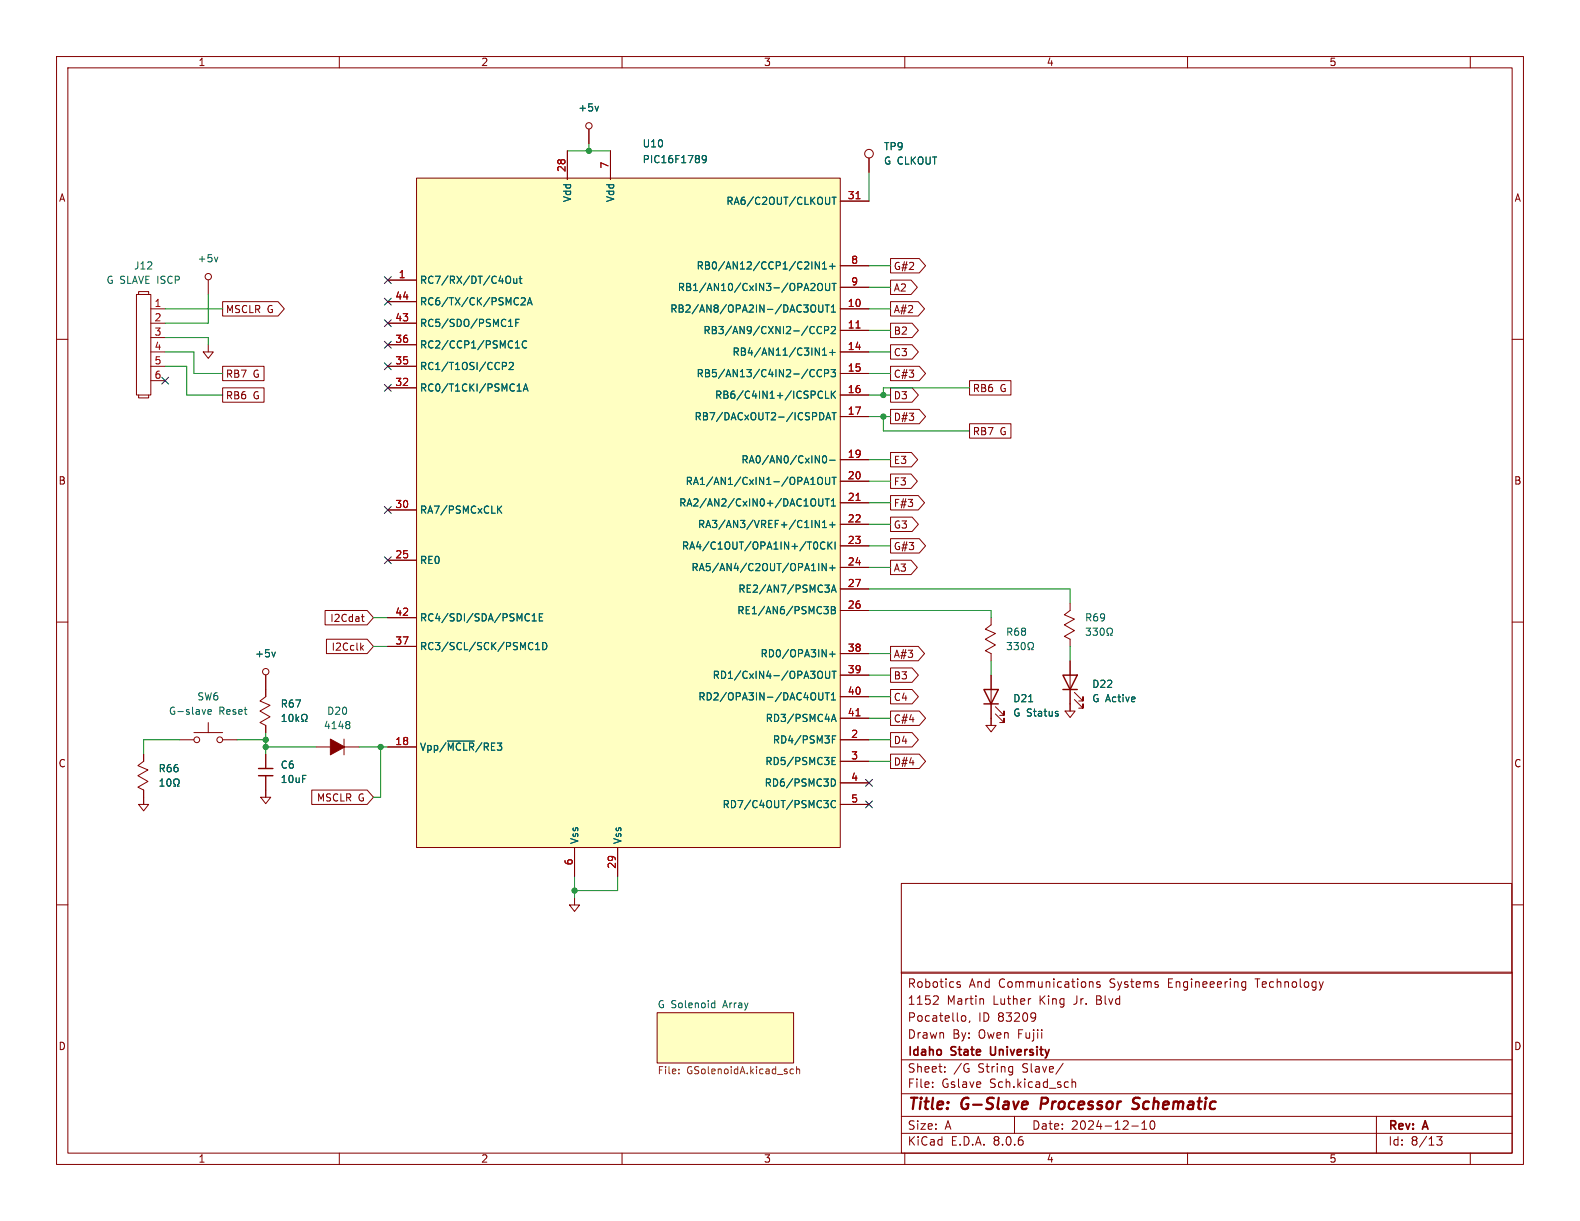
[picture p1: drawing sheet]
<svg xmlns="http://www.w3.org/2000/svg" width="279mm" height="216mm" viewBox="0 0 279 216" stroke-linecap="round" stroke-linejoin="round" font-family="sans-serif">
<g fill="none" stroke="#840000" stroke-width=".18">
<path d="M10 10h259.4v195.9h-259.4zM12 12h255.4v191.9h-255.4zM60 10v2M110 10v2M160 10v2M210 10v2M260 10v2M10 60h2M24.1 52.1h2.6v17.8h-2.6zM24.5 52.1v-.5h1.8v.5M26.7 54.6h2.5M26.7 57.2h2.5"/>
<path d="M26.7 59.7h2.5M267.4 60h2M24.5 69.9v.5h1.8v-.5M26.7 62.2h2.5M26.7 64.8h2.5M26.7 67.3h2.5M35.9 62.2h1.8l-.9 1.2zM36.8 61v1.2M10 110h2M47 119.4v3.8l-1 .8 1.8 .7-1.8 1 1.8 1-1.8 1.1 1 .5v1.2M175.3 119.4v7.6M189.2 106.7v1.3l-1 .7 1.8 .8-1.8 1 1.8 1-1.8 1 1 .5v1.3"/>
<path d="M189.2 116.8v8.9M267.4 110h2M25.4 133.4v1.2l-1 .8 1.8 .7-1.8 1.1 1.8 1-1.8 1 1 .5v2.5M31.7 130.8h2.6M34.3 129.5h5.1M36.8 127.8v1.7M39.4 130.8h2.5M47 139.7v1.3M176 126.2l1.5 1.6v-.8v.8h-.7M176 125l1.5 1.5v-.8v.8h-.7M188.3 125.7h1.8l-.9 1.2zM190 123.7l1.5 1.5v-.7v.7h-.7"/>
<path d="M190 122.4l1.5 1.6v-.8v.8h-.7M10 160h2M24.5 142.2h1.8l-.9 1.2zM46.1 141h1.8l-.9 1.1zM101.6 158.8v1.2M159.4 156.2h107.9v15.9h-107.9zM267.4 160h2M100.7 160h1.8l-.9 1.2zM116.2 179.1h24.1v8.9h-24.1zM159.4 171.9h108v32h-108zM165.6 176.1l.3 .3v.3l-.9 .9h.9M169.8 173.7l-.4-.1-.2 .2 .1 .2 .5 .2v.3h-.6"/>
<path d="M170.1 179.7l.4-.1 .3 .3v.4l-.2 .2-.3 .1-.2-.2M173.7 176.6l.2 .2v.8M182.9 179.1l.2 .1a1.27 1.27 0 0 1-.2 1.2M183.1 179.7l-.2 .3M192.7 173.7h.5l.1 .9M194.5 173.7l-.4-.1-.2 .2 .1 .2 .5 .2v.3h-.6M219.7 174.5h.6M219.7 173.7h.6M220.3 173.6v1.2l-.3 .3-.4-.1M234 173.6l-.4 1M159.4 197.4h108M159.4 193.4h108"/>
<path d="M159.4 187.4h108M164.9 192.1v.2M164.9 191.4v.1M167.1 189.4v.2M167.1 188.7v.1M171.5 180.5l-.1 .3M178.9 188.6l.2 .1M179.1 188.6l-.1 1.3M179.1 189.5l-.2 .1M179.4 197.4v3M188 188l-1.3 1.9M189.6 190.8v1.5"/>
<path d="M189.6 191.4l.2-.1 .3 .1 .1 .9M200.1 199.1h1.2M201.9 199.7h.9M201.9 198.6l.5-.4v1.5M203.6 198.3l.1-.1a.81 .81 0 0 1 .6 .6 .81 .81 0 0 1-.3 .8l-.1 .1a.81 .81 0 0 1-.6-.6 .81 .81 0 0 1 .3-.8zM243.4 197.4v6.5M60 203.9v2M110 203.9v2M159.4 200.4h108M160 203.9v2M210 203.9v2M254.1 201h.9l-.5 .6 .4 .1v.6l-.2 .2-.6-.1"/>
<path d="M260 203.9v2"/>
<circle cx="47" cy="118.8" r=".56"/>
<circle cx="34.8" cy="130.8" r=".51"/>
<circle cx="38.9" cy="130.8" r=".51"/>
</g>
<path d="M181.5 194.8l.2 .1v.3l-1 .2M181.5 196l-.2 .1M184.2 194.1l-.2 2M201.2 195.9a.85 .85 0 0 1-1 .1M201.3 194.1l-.7 .1a.46 .46 0 0 0-.2 .5 .46 .46 0 0 0 .3 .4l.5 .1" fill="none" stroke="#840000" stroke-width=".4"/>
<path d="M175.2 185.1v1.3" fill="none" stroke="#840000" stroke-width=".3"/>
<path d="M116.2 179.1h24.1v8.9h-24.1z" fill="#ffffc2" stroke="#ffffc2" stroke-width=".18"/>
<g fill="none" stroke="#006464" stroke-width=".18">
<path d="M48.7 115.3l-.3 .8M192.1 111.1h.7l-.4 .5 .4 .1v.5l-.2 .1-.5-.1M193.3 111.1h.8l-.5 .5 .4 .1v.5l-.2 .1-.5-.1M194.7 111.1h.1a.68 .68 0 0 1 .5 .6 .68 .68 0 0 1-.5 .6 .84 .84 0 0 1-.1-1.2zM195.8 112.3h.3v-.2a.54 .54 0 0 1-.3-.7 .54 .54 0 0 1 .7-.3 .58 .58 0 0 1-.1 1v.2h.3M28.3 139h.7M28.3 138.1l.4-.4v1.3M29.6 137.9l.2-.2a.68 .68 0 0 1 .4 .7 .68 .68 0 0 1-.4 .6l-.2-.1-.1-.4zM30.7 139h.3v-.2a.54 .54 0 0 1-.3-.8 .54 .54 0 0 1 .8-.2 .58 .58 0 0 1-.1 1v.2h.3M36.8 125.9l.6-.1-.1-.3h-.3l-.2 .1v.6h.5M49.9 127.6h.7M49.9 126.7l.3-.4v1.3"/>
<path d="M51.3 126.4l.1-.1a.68 .68 0 0 1 .4 .6 .68 .68 0 0 1-.4 .7 .84 .84 0 0 1-.1-1.2zM52.4 126.3v1.3M52.5 127.1l.3 .5M52.8 126.7l-.4 .5M53.3 127.6h.3v-.3a.54 .54 0 0 1-.2-.7 .54 .54 0 0 1 .7-.2 .58 .58 0 0 1-.1 .9v.3h.3M181.9 124.1h.7M187 126.2l.2 .2-.2 .2M187 125.8h.1M126 177.3l.4 .1M126.4 176.9v1.3M126.4 178.1l-.4 .1"/>
</g>
<path d="M120.1 189.7v.2M120.1 189.1v.1M139.7 189.6l.3 .3 .3-.1M140.3 189.1l-.3-.1-.3 .3M140.9 189.1l.1-.1 .3 .1 .1 .8M140.9 188.6v1.3" fill="none" stroke="#725600" stroke-width=".18"/>
<path d="M188 119.4h2.5l-1.3 2.5zM174 121.9h2.5l-1.2 2.6zM174 124.5h2.5M188 121.9h2.5" fill="none" stroke="#840000" stroke-width=".25"/>
<path d="M73.7 31.5h74.9v118.4h-74.9z" fill="#ffffc2"/>
<g fill="none" stroke="#840000" stroke-width=".18">
<path d="M73.7 31.5h74.9v118.4h-74.9zM100.3 26.7v5.1M104.1 22.9v2.5M107.9 26.7v5.1M148.6 35.6h5.1M153.7 27.9v2.6M36.8 49.5v2.6M39.4 53.3h9.8l1.1 1.3-1.1 1.3h-9.8zM68.6 49.5h5.1M68.6 57.2h5.1M68.6 53.3h5.1M148.6 54.6h5.1"/>
<path d="M148.6 58.4h5.1M148.6 47h5.1M148.6 50.8h5.1M157.5 57.1h3.8l1.1 1.3-1.1 1.3h-3.8zM157.5 45.7h5.1l1.1 1.3-1.1 1.3h-5.1zM157.5 53.3h4.9l1.1 1.3-1.1 1.3h-4.9zM157.5 49.5h3.6l1.1 1.3-1.1 1.3h-3.6zM39.4 64.8h7.3v2.5h-7.3zM39.4 68.6h7.3v2.5h-7.3zM68.6 68.6h5.1M68.6 64.8h5.1M68.6 61h5.1"/>
<path d="M148.6 62.2h5.1M148.6 66h5.1M148.6 69.9h5.1M148.6 73.7h5.1M157.5 64.8h5.1l1.1 1.2-1.1 1.3h-5.1zM157.5 72.4h5.1l1.1 1.3-1.1 1.2h-5.1zM157.5 68.6h3.8l1.1 1.3-1.1 1.2h-3.8zM157.5 61h3.8l1.1 1.2-1.1 1.3h-3.8zM171.4 67.3h7.4v2.6h-7.4zM171.4 74.9h7.4v2.6h-7.4zM68.6 99.1h5.1M68.6 90.2h5.1"/>
<path d="M148.6 81.3h5.1M148.6 85.1h5.1M148.6 88.9h5.1M148.6 92.7h5.1M148.6 96.5h5.1M157.5 99.1h3.6l1.1 1.2-1.1 1.3h-3.6zM157.5 80h3.7l1.1 1.3-1.1 1.3h-3.7zM157.5 87.6h4.9l1.1 1.3-1.1 1.3h-4.9zM157.5 91.4h3.8l1.1 1.3-1.1 1.3h-3.8zM157.5 83.8h3.6l1.1 1.3-1.1 1.3h-3.6zM157.5 95.2h5.1l1.1 1.3-1.1 1.3h-5.1zM47 119.4v3.8"/>
<path d="M57.5 107.9h7.4l1.1 1.3-1.1 1.3h-7.4zM57.7 113h7.2l1.1 1.3-1.1 1.3h-7.2zM63.9 114.5l.4 .5M63.9 109h.5M64.1 109.7l.3 .2M64.3 114.1l-.5 .5M68.6 114.3h5.1M68.6 109.2h5.1M148.6 100.3h5.1M148.6 108h5.1M148.6 104.1h5.1M148.6 115.6h5.1"/>
<path d="M148.6 119.4h5.1M157.5 118.1h3.8l1.1 1.3-1.1 1.3h-3.8zM157.5 114.3h4.9l1.1 1.3-1.1 1.2h-4.9zM175.3 109.2v1.3l-1.1 .8 1.8 .7-1.8 1 1.8 1-1.8 1.1 1.1 .5v1.2M175.3 119.4v2.5M189.2 116.8v2.6M25.4 133.4v1.2M25.4 139.7v2.5M47 128.3v1.2M47 133.4v2.5M47 137.2v3.8M55.1 139.7h9.8l1.1 1.3-1.1 1.2h-9.8z"/>
<path d="M55.9 132.1h2.5M60.8 130.7v2.8M61 132.1h2.5M68.6 132.1h5.1M148.6 130.8h5.1M148.6 134.6h5.1M148.6 138.4h5.1M148.6 123.2h5.1M148.6 127h5.1M157.5 133.3h5.1l1.1 1.3-1.1 1.3h-5.1zM157.5 129.5h3.8l1.1 1.3-1.1 1.3h-3.8zM157.5 125.7h5.1l1.1 1.3-1.1 1.3h-5.1z"/>
<path d="M157.5 121.9h3.8l1.1 1.3-1.1 1.3h-3.8zM174.4 128.3h1.7l-.8 1.1zM175.3 124.5v3.8M189.2 121.9v3.8M101.6 149.9v5M109.2 149.9v5M148.6 142.2h5.1"/>
<circle cx="104.1" cy="22.3" r=".56"/>
<circle cx="153.7" cy="27.2" r=".76"/>
<circle cx="36.8" cy="48.9" r=".56"/>
</g>
<g fill="none" stroke="#006464" stroke-width=".18">
<path d="M105.8 18.8l-.3 .8M124.9 28l-.2 .3-.4-.1-.1-.2 .1-.4 .4-.1 .1 .1a.84 .84 0 0 1-.3 1.2h-.2M146.7 34.9v1l-.2 .2M147.1 34.9h.8M147.5 34.9v1.2M38.5 45.5l-.3 .8M89.6 48.9l.1-.1a.43 .43 0 0 1 .6 .5v.4a.42 .42 0 0 1-.2 .4 .42 .42 0 0 1-.5-.1M89.9 57.7h.8M90.2 56.6l.1-.1v1.2M90.8 49.3l.1 .7 .3 .1 .2-.1M91.2 57.1h.4M91.4 49.3v.8"/>
<path d="M91.8 49.3h.5M91.8 56.5h-.6v1.2M92 48.8v1.1l.3 .2M92.2 52.8l.5-.2 .2 .4-.8 .9h.8M93.3 53.9l.4-1.3 .4 1.3M93.4 53.6h.6M143.4 54.1l.3-.2a.43 .43 0 0 1 .5 .4v.5a.43 .43 0 0 1-.3 .4 .43 .43 0 0 1-.5-.2M143.6 50.1l.4 .1 .1 .3-.8 .9h.8M143.6 57.7l.4 .2M144 58.9l-.4 .1M144.7 50.3l.2-.2a.43 .43 0 0 1 .5 .4v.5a.42 .42 0 0 1-.4 .4 .42 .42 0 0 1-.4-.4zM144.8 53.9v1l.2 .3 .4-.1 .1-.2v-1"/>
<path d="M144.9 46.3v1.3l-.7-1.3v1.3M145.3 57.9a.6 .6 0 0 0-.9 .4 .6 .6 0 0 0 .6 .7l.3-.1M145.4 46.7l.4-.4v1.3M145.4 47.6h.8M145.8 58.4l.6-.1 .1-.1v-.3l-.7-.2v1.3M145.9 53.9h.8M146 50.1v1l.2 .3 .4-.1 .1-.2v-1M146.3 53.9v1.3M146.7 47.1h1M147 55.2h.7M147 54.3l.4-.4v1.3M147 57.9l.5-.2 .2 .4-.7 .9h.7"/>
<path d="M147.1 50.1h.8M147.2 46.6v1M147.5 50.1v1.3M88.8 64.1h.5l.3 .2-.2 .4h-.6M90.1 64.2l.4-.1 .3 .3-.8 .9h.8M91.1 61.5h.8M91.3 60.6l.2-.3v1.2M91.4 69.2h.8M91.6 68.2l.2-.3v1.3M92.5 69.2l.5-1.3 .4 1.3M92.7 68.8h.6M93.1 60.4a.6 .6 0 0 0-.8 .4 .6 .6 0 0 0 .6 .7l.2-.1"/>
<path d="M143.3 66.3l.3 .3 .4-.1M144 65.5l-.4-.2-.3 .4M144.2 61.5l.7 1.3v-1.3M144.9 69.2h.3l.2 .1M145.3 65.5a.6 .6 0 0 0-.9 .4 .6 .6 0 0 0 .6 .7l.3-.1M145.3 73a.68 .68 0 0 1 .4 .6 .68 .68 0 0 1-.4 .6M145.4 70.3l-.2 .1h-.3M145.4 61.9l.4-.4v1.3M145.4 62.8h.8M145.8 66h.6l.1-.2v-.3l-.7-.2v1.3M146 69.2v1.2h.6M146 74.2l.5-1.2 .4 1.2"/>
<path d="M146.2 73.9h.6M146.7 62.3h1M147 65.3h.7l-.4 .5 .4 .2v.5l-.2 .1-.5-.1M147 69.2v1.2M147.1 73h.8M147.2 61.8v1M147.2 69.7l.5 .7M147.5 73v1.2M147.7 69.2l-.7 .7M88.2 90l.5 .7M88.7 89.5l-.7 .7M143.4 85.7h.7"/>
<path d="M143.9 88.2l.2 .1a.81 .81 0 0 1-.2 1.2M144.3 95.8a.79 .79 0 0 1 0 1.3M144.7 84.6l.2-.2a.43 .43 0 0 1 .5 .4v.4a.42 .42 0 0 1-.4 .5 .42 .42 0 0 1-.4-.5zM144.8 88.2v1l.2 .3 .4-.1 .1-.2v-1M144.8 99.6v1.3M144.9 92v1.3l-.7-1.3v1.3M145.4 92.4l.4-.4v1.3M145.4 93.3h.8M145.6 80.7l.1-.1a.68 .68 0 0 1 .5 .6 .68 .68 0 0 1-.5 .7l-.1-.2-.2-.3zM145.9 96a.6 .6 0 0 0-.9 .4 .6 .6 0 0 0 .6 .7l.3-.1M145.9 88.2h.8M146 84.4v1l.2 .3 .4-.1 .1-.2v-1"/>
<path d="M146.1 99.6v1.3l-.7-1.3v1.3M146.3 88.2v1.3M146.4 95.8v1.3M146.6 96.4l.5 .7M146.7 81.4h1M146.7 92.8h1M147 88.6l.4-.4v1.3M147 89.5h.7M147.1 84.4h.8M147.1 95.8l-.7 .8M147.2 92.3v1M147.2 99.9v1"/>
<path d="M147.5 84.4v1.3M147.7 95.8v1.3M48.7 115.3l-.3 .8M93.4 108.5l.2 .2M93.6 109.7l-.2 .1M94 113.6l.2 .1M94.1 109.8h.7M94.1 108.9l.4-.4v1.3M94.2 114.8l-.2 .1M94.7 114.9h.7M94.7 114l.4-.4v1.3M95.4 109.1h.4"/>
<path d="M96 108.5h-.6v1.3h.6M96 113.6a.64 .64 0 0 1 .7 .6 .64 .64 0 0 1-.7 .7zM144.9 118.7a.43 .43 0 0 1 .5 .4v.4a.43 .43 0 0 1-.5 .5M145.7 107.3h.8l-.5 .4 .4 .2 .1 .4-.3 .2h-.3M145.9 103.4h.8l-.5 .5 .4 .2 .1 .4-.3 .2h-.4M146 118.7v1l.2 .3 .4-.1 .1-.2v-1M146.7 100.4h1M146.7 115.7h1M147 107.3h.4l.3 .2-.3 .4 .3 .1v.3l-.2 .2h-.5zM147 107.9h.4M147 104.7l.4-1.3 .5 1.3M147.1 104.4h.6"/>
<path d="M147.1 118.7h.8M147.2 115.2v.9M147.5 118.7v1.3M178.1 113.6h.8l-.4 .5 .3 .1v.6l-.2 .1-.5-.1M179.3 113.6h.8l-.4 .5 .3 .1v.6l-.2 .1-.5-.1M180.8 113.7l.1-.1a.68 .68 0 0 1 .4 .6 .68 .68 0 0 1-.4 .7 .84 .84 0 0 1-.1-1.2zM181.8 114.9h.3v-.3a.54 .54 0 0 1-.3-.7 .54 .54 0 0 1 .8-.2 .58 .58 0 0 1-.2 .9v.3h.3M28.3 139h.7M28.3 138.1l.4-.4v1.3M29.6 137.9l.2-.2a.68 .68 0 0 1 .4 .7 .68 .68 0 0 1-.4 .6l-.2-.1-.1-.4zM30.7 139h.3v-.2a.54 .54 0 0 1-.3-.8 .54 .54 0 0 1 .8-.2 .58 .58 0 0 1-.1 1v.2h.3M49.9 127.6h.7"/>
<path d="M49.9 126.7l.3-.4v1.3M51.3 126.4l.1-.1a.68 .68 0 0 1 .4 .6 .68 .68 0 0 1-.4 .7 .84 .84 0 0 1-.1-1.2zM52.4 126.3v1.3M52.5 127.1l.3 .5M52.8 126.7l-.4 .5M53.3 127.6h.3v-.3a.54 .54 0 0 1-.2-.7 .54 .54 0 0 1 .7-.2 .58 .58 0 0 1-.1 .9v.3h.3M61.6 127.6l.3 .2-.3 .3 .3 .3v.2l-.3 .2M79.1 131h4.8M144.8 122.5v1l.2 .3 .4-.1 .1-.2v-1M145.9 122.5h.8M146.3 122.5v1.3M147 122.9l.4-.4v1.3"/>
<path d="M147 137.7a.64 .64 0 0 1 .7 .7 .64 .64 0 0 1-.7 .6M147 123.8h.7M147 127.6l.4-1.3 .5 1.3M147.1 134.5h.5M147.1 127.2h.6M147.2 130.7h.4M147.7 133.9h-.6v1.3h.6M147.8 130.1h-.6v1.3M181.9 124.1h.7M187 126.2l.2 .2-.2 .2M187 125.8h.1M145.7 141.5h.8l-.5 .5 .4 .2 .1 .4-.3 .2h-.3"/>
<path d="M147.7 141.7a.6 .6 0 0 0-.8 .4 .6 .6 0 0 0 .6 .7l.2-.1"/>
</g>
<path d="M151.4 35.1h.7M151.4 58h.7M151.4 88.5h.7M151.4 126.6h.7" fill="none" stroke="#a90000" stroke-width=".18"/>
<path d="M45.7 137.2h2.6M45.7 135.9h2.6" fill="none" stroke="#840000" stroke-width=".25"/>
<path d="M58.4 130.7l2.6 1.4-2.6 1.4z" fill="#840000" stroke="#840000" stroke-width=".18"/>
<g fill="none" stroke="#009600" stroke-width=".18">
<path d="M100.3 26.7h7.6M104.1 25.4v1.3M153.7 30.5v5.1M29.2 54.6h10.2M29.2 59.7h7.6v1.3M36.8 52.1v5.1h-7.6M153.7 47h3.8M153.7 54.6h3.8M153.7 58.4h3.8M153.7 50.8h3.8M29.2 62.2h5.1v3.8h5.1M29.2 64.8h3.8v5.1h6.4"/>
<path d="M153.7 62.2h3.8M153.7 69.9h3.8M153.7 66h3.8M153.7 73.7h3.8M156.2 73.7v2.5h15.2M171.4 68.6h-15.2v1.3M153.7 96.5h3.8M153.7 88.9h3.8M153.7 81.3h3.8M153.7 85.1h3.8M153.7 92.7h3.8M66 114.3h2.6"/>
<path d="M66 109.2h2.6M153.7 100.3h3.8M153.7 104.1h35.5v2.6M153.7 119.4h3.8M153.7 115.6h3.8M153.7 108h21.6v1.2M175.3 116.8v2.6M189.2 114.3v2.5M31.7 130.8h-6.3v2.6M41.9 130.8h5.1M47 129.5v3.9M47 132.1h8.9"/>
<path d="M63.5 132.1h5.1M67.3 132.1v8.9h-1.3M153.7 123.2h3.8M153.7 127h3.8M153.7 134.6h3.8M153.7 130.8h3.8M101.6 154.9v3.9M109.2 154.9v2.6h-7.6"/>
</g>
<g fill="none" stroke="#000084" stroke-width=".18">
<path d="M68 48.9l1.2 1.2M68 56.5l1.2 1.3M68 52.7l1.2 1.2M69.2 48.9l-1.2 1.2M69.2 56.5l-1.2 1.3M69.2 52.7l-1.2 1.2M28.6 66.7l1.2 1.2M29.8 66.7l-1.2 1.2M68 64.2l1.2 1.2M68 60.4l1.2 1.2M68 68l1.2 1.2M69.2 64.2l-1.2 1.2"/>
<path d="M69.2 60.4l-1.2 1.2M69.2 68l-1.2 1.2M68 89.6l1.2 1.2M68 98.5l1.2 1.2M69.2 89.6l-1.2 1.2M69.2 98.5l-1.2 1.2M153.1 137.8l1.2 1.2M154.3 137.8l-1.2 1.2M153.1 141.6l1.2 1.2M154.3 141.6l-1.2 1.2"/>
</g>
<g fill="#009600" stroke="#009600" stroke-width=".18">
<circle cx="47" cy="132.1" r=".46"/>
<circle cx="47" cy="130.8" r=".46"/>
<circle cx="104.1" cy="26.7" r=".46"/>
<circle cx="156.2" cy="69.9" r=".46"/>
<circle cx="156.2" cy="73.7" r=".46"/>
<circle cx="101.6" cy="157.5" r=".46"/>
<circle cx="67.3" cy="132.1" r=".46"/>
</g>
<g font-size="2.8" fill="#840000">
<text x="160.4" y="196.8">Title:</text>
<text x="170.1" y="196.8">G-Slave</text>
<text x="184.9" y="196.8">Processor</text>
<text x="201.9" y="196.8">Schematic</text>
</g>
<g font-size="2.1" fill="#840000">
<text x="160.4" y="177.9">1152</text>
<text x="160.4" y="174.9">Robotics</text>
<text x="167.4" y="177.9">Martin</text>
<text x="171.3" y="174.9">And</text>
<text x="175.6" y="177.9">Luther</text>
<text x="176.6" y="174.9">Communications</text>
<text x="183.9" y="177.9">King</text>
<text x="190.2" y="177.9">Jr.</text>
<text x="194.3" y="177.9">Blvd</text>
<text x="196.4" y="174.9">Systems</text>
<text x="206.8" y="174.9">Engineeering</text>
<text x="222.5" y="174.9">Technology</text>
<text x="160.4" y="183.9">Drawn</text>
<text x="160.4" y="180.9">Pocatello,</text>
<text x="168.4" y="183.9">By:</text>
<text x="173" y="180.9">ID 83209</text>
<text x="173.1" y="183.9">Owen</text>
<text x="180.2" y="183.9">Fujii</text>
<text x="160.4" y="189.9">Sheet:</text>
<text x="160.4" y="187.1">Idaho</text>
<text x="168.3" y="187.1">State</text>
<text x="168.6" y="189.9">/G</text>
<text x="173" y="189.9">String</text>
<text x="175.8" y="187.1">University</text>
<text x="180.9" y="189.9">Slave/</text>
<text x="160.4" y="192.6">File:</text>
<text x="166.5" y="192.6">Gslave</text>
<text x="175.1" y="192.6">Sch.kicad_sch</text>
<text x="160.4" y="202.8">KiCad</text>
<text x="160.4" y="200">Size:</text>
<text x="167.1" y="200">A</text>
<text x="168.1" y="202.8">E.D.A.</text>
<text x="175.7" y="202.8">8.0.6</text>
<text x="182.4" y="200">Date:</text>
<text x="189.4" y="200">2024-12-10</text>
<text x="245.4" y="200.2">Rev:</text>
<text x="245.4" y="202.8">Id:</text>
<text x="249.5" y="202.8">8/13</text>
<text x="251.8" y="200.2">A</text>
</g>
<g font-size="1.8" fill="#840000">
<text x="35" y="11.9">1</text>
<text x="85" y="11.9">2</text>
<text x="135" y="11.9">3</text>
<text x="185" y="11.9">4</text>
<text x="235" y="11.9">5</text>
<text x="10.3" y="35.9">A</text>
<text x="267.7" y="35.9">A</text>
<text x="158" y="47.9">G#2</text>
<text x="158" y="51.8">A2</text>
<text x="39.8" y="55.6">MSCLR G</text>
<text x="158" y="59.4">B2</text>
<text x="158" y="55.6">A#2</text>
<text x="158" y="63.2">C3</text>
<text x="39.8" y="67">RB7</text>
<text x="39.8" y="70.8">RB6</text>
<text x="44.8" y="67">G</text>
<text x="44.8" y="70.8">G</text>
<text x="158" y="67">C#3</text>
<text x="158" y="70.8">D3</text>
<text x="171.9" y="69.5">RB6</text>
<text x="176.8" y="69.5">G</text>
<text x="158" y="74.6">D#3</text>
<text x="171.9" y="77.2">RB7</text>
<text x="176.8" y="77.2">G</text>
<text x="158" y="82.2">E3</text>
<text x="10.3" y="85.9">B</text>
<text x="158" y="89.9">F#3</text>
<text x="158" y="86">F3</text>
<text x="267.7" y="85.9">B</text>
<text x="158" y="93.7">G3</text>
<text x="158" y="101.3">A3</text>
<text x="158" y="97.5">G#3</text>
<text x="58.3" y="110.2">I2Cdat</text>
<text x="58.5" y="115.3">I2Cclk</text>
<text x="158" y="116.5">A#3</text>
<text x="158" y="120.3">B3</text>
<text x="158" y="124.1">C4</text>
<text x="158" y="131.8">D4</text>
<text x="158" y="128">C#4</text>
<text x="10.3" y="135.9">C</text>
<text x="158" y="135.6">D#4</text>
<text x="267.7" y="135.9">C</text>
<text x="55.9" y="141.9">MSCLR G</text>
<text x="10.3" y="185.9">D</text>
<text x="267.7" y="185.9">D</text>
<text x="35" y="205.8">1</text>
<text x="85" y="205.8">2</text>
<text x="135" y="205.8">3</text>
<text x="185" y="205.8">4</text>
<text x="235" y="205.8">5</text>
</g>
<g font-size="1.8" fill="#006464">
<text x="102.2" y="19.9">+5v</text>
<text x="113.5" y="26.3">U10</text>
<text x="113.5" y="29.1">PIC16F1789</text>
<text x="156.2" y="26.8">TP9</text>
<text x="156.2" y="29.3">G CLKOUT</text>
<text x="101.2" y="35.8" transform="rotate(-90 101.2 35.8)">Vdd</text>
<text x="108.8" y="35.8" transform="rotate(-90 108.8 35.8)">Vdd</text>
<text x="128.3" y="36.4">RA6/C2OUT/CLKOUT</text>
<text x="23.6" y="47.9">J12</text>
<text x="34.9" y="46.6">+5v</text>
<text x="123.1" y="47.9">RB0/AN12/CCP1/C2IN1+</text>
<text x="18.7" y="50.4">G SLAVE ISCP</text>
<text x="74.2" y="50.4">RC7/RX/DT/C4Out</text>
<text x="119.8" y="51.7">RB1/AN10/CxIN3-/OPA2OUT</text>
<text x="74.2" y="58">RC5/SDO/PSMC1F</text>
<text x="74.2" y="54.2">RC6/TX/CK/PSMC2A</text>
<text x="118.4" y="55.5">RB2/AN8/OPA2IN-/DAC3OUT1</text>
<text x="124.3" y="59.3">RB3/AN9/CXNI2-/CCP2</text>
<text x="74.2" y="65.6">RC1/T1OSI/CCP2</text>
<text x="74.2" y="61.8">RC2/CCP1/PSMC1C</text>
<text x="129.4" y="63.1">RB4/AN11/C3IN1+</text>
<text x="74.2" y="69.4">RC0/T1CKI/PSMC1A</text>
<text x="123.1" y="66.9">RB5/AN13/C4IN2-/CCP3</text>
<text x="126.3" y="70.7">RB6/C4IN1+/ICSPCLK</text>
<text x="122.7" y="74.5">RB7/DACxOUT2-/ICSPDAT</text>
<text x="131" y="82.1">RA0/AN0/CxIN0-</text>
<text x="120" y="89.8">RA2/AN2/CxIN0+/DAC1OUT1</text>
<text x="121.1" y="86">RA1/AN1/CxIN1-/OPA1OUT</text>
<text x="74.2" y="91">RA7/PSMCxCLK</text>
<text x="123.3" y="93.6">RA3/AN3/VREF+/C1IN1+</text>
<text x="74.2" y="99.9">RE0</text>
<text x="120.5" y="97.4">RA4/C1OUT/OPA1IN+/T0CKI</text>
<text x="122.2" y="101.2">RA5/AN4/C2OUT/OPA1IN+</text>
<text x="130.5" y="105">RE2/AN7/PSMC3A</text>
<text x="74.2" y="110.1">RC4/SDI/SDA/PSMC1E</text>
<text x="130.3" y="108.8">RE1/AN6/PSMC3B</text>
<text x="177.8" y="112.6">R68</text>
<text x="191.8" y="110.1">R69</text>
<text x="45" y="116.4">+5v</text>
<text x="74.2" y="115.2">RC3/SCL/SCK/PSMC1D</text>
<text x="134.4" y="116.4">RD0/OPA3IN+</text>
<text x="34.8" y="124.1">SW6</text>
<text x="49.5" y="125.3">R67</text>
<text x="123.4" y="124.1">RD2/OPA3IN-/DAC4OUT1</text>
<text x="125.9" y="120.2">RD1/CxIN4-/OPA3OUT</text>
<text x="179.1" y="124.4">D21</text>
<text x="193" y="124.4">G Active</text>
<text x="193" y="121.8">D22</text>
<text x="29.8" y="126.6">G-slave</text>
<text x="38.7" y="126.6">Reset</text>
<text x="57.2" y="129.1">4148</text>
<text x="57.7" y="126.6">D20</text>
<text x="135.3" y="127.9">RD3/PSMC4A</text>
<text x="136.6" y="131.7">RD4/PSM3F</text>
<text x="179.1" y="126.9">G Status</text>
<text x="27.9" y="136.8">R66</text>
<text x="49.5" y="136.1">C6</text>
<text x="74.2" y="132.9">Vpp/~{MCLR}/RE3</text>
<text x="135.2" y="135.5">RD5/PSMC3E</text>
<text x="49.5" y="138.7">10uF</text>
<text x="127.7" y="143.1">RD7/C4OUT/PSMC3C</text>
<text x="135.1" y="139.3">RD6/PSMC3D</text>
<text x="102.5" y="149.4" transform="rotate(-90 102.5 149.4)">Vss</text>
<text x="110.1" y="149.4" transform="rotate(-90 110.1 149.4)">Vss</text>
<text x="116.2" y="178.4">G Solenoid</text>
<text x="128" y="178.4">Array</text>
</g>
<g font-size="1.8" fill="#a90000">
<text x="107.7" y="29.9" transform="rotate(-90 107.7 29.9)">7</text>
<text x="100.1" y="30.5" transform="rotate(-90 100.1 30.5)">28</text>
<text x="149.8" y="35.3">31</text>
<text x="150.4" y="46.7">8</text>
<text x="69.8" y="53.1">44</text>
<text x="70.4" y="49.3">1</text>
<text x="150.4" y="50.5">9</text>
<text x="27.2" y="54.4">1</text>
<text x="27.2" y="56.9">2</text>
<text x="27.2" y="59.4">3</text>
<text x="69.8" y="56.9">43</text>
<text x="149.8" y="54.4">10</text>
<text x="149.8" y="58.2">11</text>
<text x="27.2" y="62">4</text>
<text x="27.2" y="64.5">5</text>
<text x="69.8" y="64.5">35</text>
<text x="69.8" y="60.7">36</text>
<text x="149.8" y="62">14</text>
<text x="149.8" y="65.8">15</text>
<text x="27.2" y="67.1">6</text>
<text x="69.8" y="68.3">32</text>
<text x="149.8" y="69.6">16</text>
<text x="149.8" y="73.4">17</text>
<text x="149.8" y="81">19</text>
<text x="69.8" y="89.9">30</text>
<text x="149.8" y="84.8">20</text>
<text x="149.8" y="88.6">21</text>
<text x="149.8" y="92.5">22</text>
<text x="69.8" y="98.8">25</text>
<text x="149.8" y="96.3">23</text>
<text x="149.8" y="100.1">24</text>
<text x="149.8" y="107.7">26</text>
<text x="149.8" y="103.9">27</text>
<text x="69.8" y="109">42</text>
<text x="69.8" y="114">37</text>
<text x="149.8" y="115.3">38</text>
<text x="149.8" y="119.1">39</text>
<text x="149.8" y="122.9">40</text>
<text x="69.8" y="131.8">18</text>
<text x="149.8" y="126.7">41</text>
<text x="150.4" y="130.6">2</text>
<text x="150.4" y="134.4">3</text>
<text x="150.4" y="138.2">4</text>
<text x="150.4" y="142">5</text>
<text x="101.3" y="153.1" transform="rotate(-90 101.3 153.1)">6</text>
<text x="109" y="153.7" transform="rotate(-90 109 153.7)">29</text>
</g>
<g font-size="1.8" fill="#725600">
<text x="116.2" y="190.3">File:</text>
<text x="121.4" y="190.3">GSolenoidA.kicad_sch</text>
</g>
</svg>
